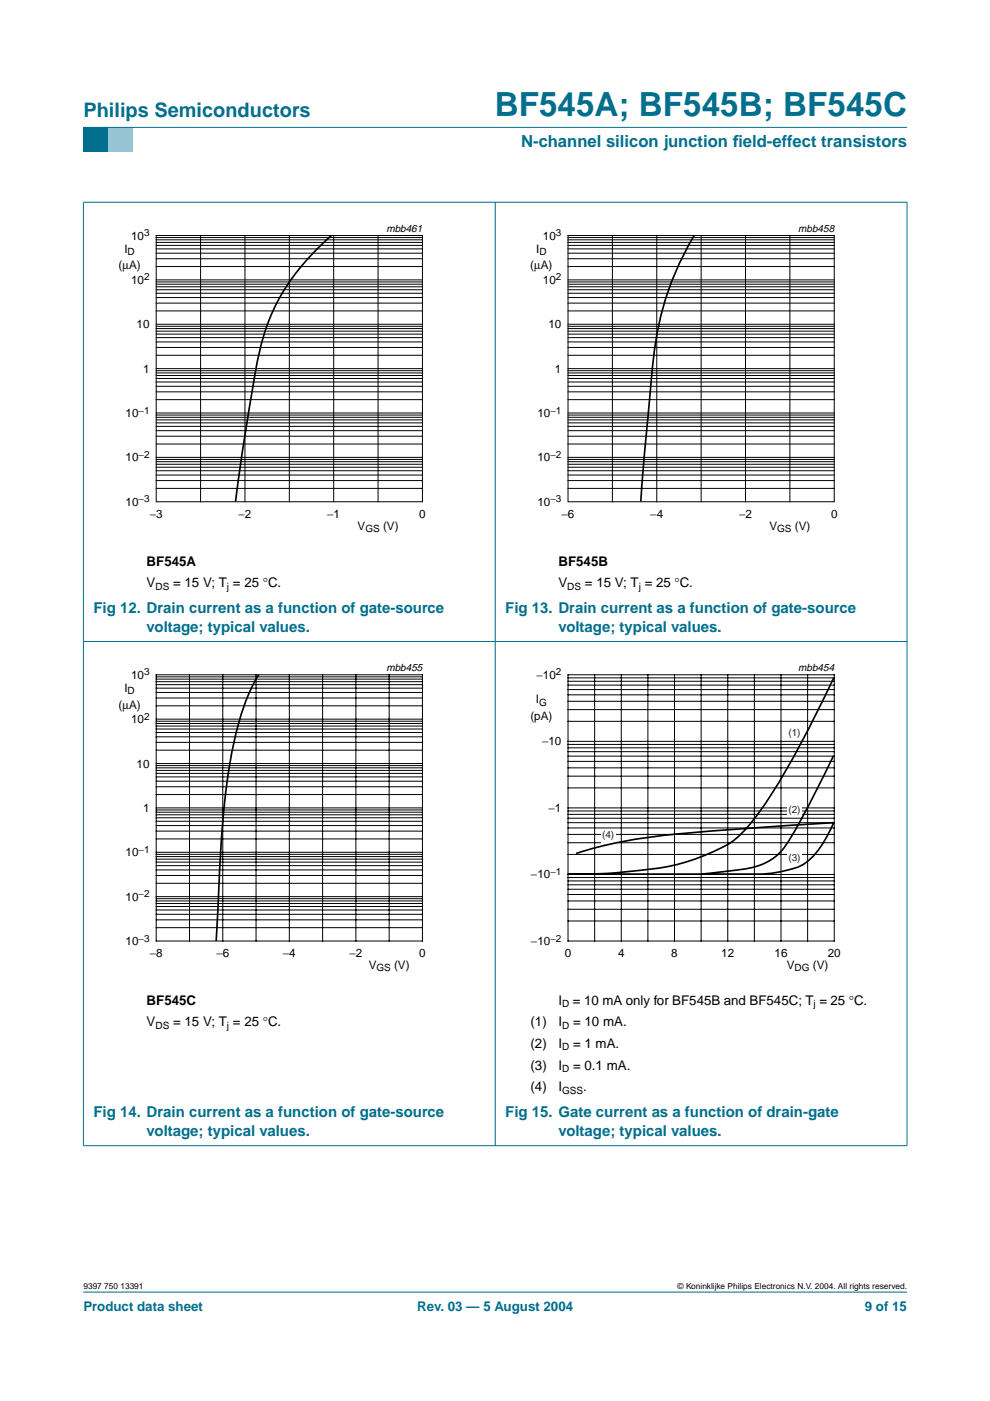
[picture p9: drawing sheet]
<svg xmlns="http://www.w3.org/2000/svg" width="210mm" height="297mm" viewBox="0 0 210 297" stroke-linecap="round" stroke-linejoin="round" font-family="sans-serif">
<path d="M17.7 273.9h174.6z" fill="#006e8c" stroke="#006e8c" stroke-width=".21"/>
<path d="M17.7 27h5.3v5.3h-5.3z" fill-rule="evenodd" fill="#006e8c"/>
<path d="M23 27h5.3v5.3h-5.3z" fill-rule="evenodd" fill="#96c4d6"/>
<g fill="#006e8c" stroke="#006e8c" stroke-width=".21">
<path d="M17.7 27h174.6z"/>
<path d="M17.7 42.9v200z"/>
<path d="M105 42.8v200.2z"/>
<path d="M192.3 42.9v200z"/>
<path d="M17.6 42.9h174.8z"/>
<path d="M17.6 136h174.8z"/>
<path d="M17.6 242.9h174.8z"/>
</g>
<path d="M20.4 47.1h81.9v66.3h-81.9z" fill="none" stroke="#fff" stroke-width=".21"/>
<path d="M33.1 49.9v56.5M42.5 49.9v56.5M51.9 49.9v56.5M61.3 49.9v56.5M70.8 49.9v56.5M80.2 49.9v56.5M89.6 49.9v56.5" fill="none" stroke="#000" stroke-width=".21"/>
<g fill="#fff" stroke="#000" stroke-width=".21">
<path d="M33.1 106.4h56.5z"/>
<path d="M33.1 103.5h56.5z"/>
<path d="M33.1 101.9h56.5z"/>
<path d="M33.1 100.7h56.5z"/>
<path d="M33.1 99.8h56.5z"/>
<path d="M33.1 99.1h56.5z"/>
<path d="M33.1 98.4h56.5z"/>
<path d="M33.1 97.9h56.5z"/>
<path d="M33.1 97.4h56.5z"/>
<path d="M33.1 97h56.5z"/>
<path d="M33.1 94.1h56.5z"/>
<path d="M33.1 92.5h56.5z"/>
<path d="M33.1 91.3h56.5z"/>
<path d="M33.1 90.4h56.5z"/>
<path d="M33.1 89.7h56.5z"/>
<path d="M33.1 89h56.5z"/>
<path d="M33.1 88.5h56.5z"/>
<path d="M33.1 88h56.5z"/>
<path d="M33.1 87.6h56.5z"/>
<path d="M33.1 84.7h56.5z"/>
<path d="M33.1 83.1h56.5z"/>
<path d="M33.1 81.9h56.5z"/>
<path d="M33.1 81h56.5z"/>
<path d="M33.1 80.2h56.5z"/>
<path d="M33.1 79.6h56.5z"/>
<path d="M33.1 79.1h56.5z"/>
<path d="M33.1 78.6h56.5z"/>
<path d="M33.1 78.2h56.5z"/>
<path d="M33.1 75.3h56.5z"/>
<path d="M33.1 73.7h56.5z"/>
<path d="M33.1 72.5h56.5z"/>
<path d="M33.1 71.6h56.5z"/>
<path d="M33.1 70.8h56.5z"/>
<path d="M33.1 70.2h56.5z"/>
<path d="M33.1 69.7h56.5z"/>
<path d="M33.1 69.2h56.5z"/>
<path d="M33.1 68.8h56.5z"/>
<path d="M33.1 65.9h56.5z"/>
<path d="M33.1 64.3h56.5z"/>
<path d="M33.1 63.1h56.5z"/>
<path d="M33.1 62.2h56.5z"/>
<path d="M33.1 61.4h56.5z"/>
<path d="M33.1 60.8h56.5z"/>
<path d="M33.1 60.3h56.5z"/>
<path d="M33.1 59.8h56.5z"/>
<path d="M33.1 59.3h56.5z"/>
<path d="M33.1 56.5h56.5z"/>
<path d="M33.1 54.9h56.5z"/>
<path d="M33.1 53.7h56.5z"/>
<path d="M33.1 52.8h56.5z"/>
<path d="M33.1 52h56.5z"/>
<path d="M33.1 51.4h56.5z"/>
<path d="M33.1 50.8h56.5z"/>
<path d="M33.1 50.4h56.5z"/>
<path d="M33.1 49.9h56.5z"/>
</g>
<path d="M70.2 49.9a45.5 45.5 0 0 0-14.1 20.6 153.7 153.7 0 0 0-3.8 19.4l-2.4 16.4" fill="none" stroke="#000" stroke-width=".35"/>
<path d="M107.7 47.1h81.9v66.3h-81.9z" fill="none" stroke="#fff" stroke-width=".21"/>
<path d="M120.4 49.9v56.5M129.8 49.9v56.5M139.2 49.9v56.5M148.7 49.9v56.5M158.1 49.9v56.5M167.5 49.9v56.5M176.9 49.9v56.5" fill="none" stroke="#000" stroke-width=".21"/>
<g fill="#fff" stroke="#000" stroke-width=".21">
<path d="M120.4 106.4h56.5z"/>
<path d="M120.4 103.5h56.5z"/>
<path d="M120.4 101.9h56.5z"/>
<path d="M120.4 100.7h56.5z"/>
<path d="M120.4 99.8h56.5z"/>
<path d="M120.4 99.1h56.5z"/>
<path d="M120.4 98.4h56.5z"/>
<path d="M120.4 97.9h56.5z"/>
<path d="M120.4 97.4h56.5z"/>
<path d="M120.4 97h56.5z"/>
<path d="M120.4 94.1h56.5z"/>
<path d="M120.4 92.5h56.5z"/>
<path d="M120.4 91.3h56.5z"/>
<path d="M120.4 90.4h56.5z"/>
<path d="M120.4 89.7h56.5z"/>
<path d="M120.4 89h56.5z"/>
<path d="M120.4 88.5h56.5z"/>
<path d="M120.4 88h56.5z"/>
<path d="M120.4 87.6h56.5z"/>
<path d="M120.4 84.7h56.5z"/>
<path d="M120.4 83.1h56.5z"/>
<path d="M120.4 81.9h56.5z"/>
<path d="M120.4 81h56.5z"/>
<path d="M120.4 80.2h56.5z"/>
<path d="M120.4 79.6h56.5z"/>
<path d="M120.4 79.1h56.5z"/>
<path d="M120.4 78.6h56.5z"/>
<path d="M120.4 78.2h56.5z"/>
<path d="M120.4 75.3h56.5z"/>
<path d="M120.4 73.7h56.5z"/>
<path d="M120.4 72.5h56.5z"/>
<path d="M120.4 71.6h56.5z"/>
<path d="M120.4 70.8h56.5z"/>
<path d="M120.4 70.2h56.5z"/>
<path d="M120.4 69.7h56.5z"/>
<path d="M120.4 69.2h56.5z"/>
<path d="M120.4 68.8h56.5z"/>
<path d="M120.4 65.9h56.5z"/>
<path d="M120.4 64.3h56.5z"/>
<path d="M120.4 63.1h56.5z"/>
<path d="M120.4 62.2h56.5z"/>
<path d="M120.4 61.4h56.5z"/>
<path d="M120.4 60.8h56.5z"/>
<path d="M120.4 60.3h56.5z"/>
<path d="M120.4 59.8h56.5z"/>
<path d="M120.4 59.3h56.5z"/>
<path d="M120.4 56.5h56.5z"/>
<path d="M120.4 54.9h56.5z"/>
<path d="M120.4 53.7h56.5z"/>
<path d="M120.4 52.8h56.5z"/>
<path d="M120.4 52h56.5z"/>
<path d="M120.4 51.4h56.5z"/>
<path d="M120.4 50.8h56.5z"/>
<path d="M120.4 50.4h56.5z"/>
<path d="M120.4 49.9h56.5z"/>
</g>
<path d="M147.2 49.9a64.1 64.1 0 0 0-9 29.6l-2.3 26.8M54.9 143a50.5 50.5 0 0 0-6.1 18.2 285.6 285.6 0 0 0-2.8 34.8l-.2 3.5" fill="none" stroke="#000" stroke-width=".35"/>
<path d="M20.4 140.2h81.9v66.4h-81.9zM107.7 140.2h81.9v66.4h-81.9z" fill="none" stroke="#fff" stroke-width=".21"/>
<g fill="none" stroke="#000" stroke-width=".21">
<path d="M33.1 143.1h56.5v56.4h-56.5zM33.1 159.1h56.5M33.1 157.4h56.5M33.1 156.2h56.5M33.1 155.3h56.5M33.1 154.6h56.5M33.1 153.9h56.5M33.1 153.4h56.5M33.1 152.9h56.5M33.1 152.5h56.5M33.1 149.6h56.5M33.1 148h56.5"/>
<path d="M33.1 146.8h56.5M33.1 145.9h56.5M33.1 145.2h56.5M33.1 144.5h56.5M33.1 144h56.5M33.1 143.5h56.5M40.2 143.1v56.4M47.2 143.1v56.4M54.3 143.1v56.4M61.3 143.1v56.4M68.4 143.1v56.4M75.5 143.1v56.4"/>
<path d="M82.5 143.1v56.4M120.4 143.1h56.5v56.4h-56.5zM120.4 152.9h56.5M120.4 159.4h56.5M120.4 158.6h56.5M120.4 157.8h56.5M120.4 157.2h56.5M120.4 150.5h56.5M120.4 148.7h56.5M120.4 147.3h56.5M120.4 146.2h56.5M120.4 145.3h56.5"/>
<path d="M120.4 144.4h56.5M120.4 143.7h56.5M126.1 143.1v56.4M131.7 143.1v56.4M137.4 143.1v56.4M143 143.1v56.4M148.7 143.1v56.4M154.3 143.1v56.4M159.9 143.1v56.4M165.6 143.1v56.4M171.2 143.1v56.4M33.1 177.9h56.5"/>
<path d="M33.1 176.2h56.5M33.1 175h56.5M33.1 174.1h56.5M33.1 173.4h56.5M33.1 172.8h56.5M33.1 172.2h56.5M33.1 171.7h56.5M33.1 171.3h56.5M33.1 168.5h56.5M33.1 166.8h56.5M33.1 165.6h56.5M33.1 164.7h56.5"/>
<path d="M33.1 164h56.5M33.1 163.3h56.5M33.1 162.8h56.5M33.1 162.3h56.5M33.1 161.9h56.5M120.4 171.3h56.5M120.4 162.8h56.5M120.4 178.7h56.5M120.4 176.9h56.5M120.4 175.5h56.5M120.4 174.4h56.5M120.4 173.5h56.5"/>
<path d="M120.4 172.7h56.5M120.4 171.9h56.5M120.4 167h56.5M120.4 164.6h56.5M120.4 161.4h56.5M120.4 160.3h56.5M33.1 196.7h56.5M33.1 195h56.5M33.1 193.9h56.5M33.1 192.9h56.5M33.1 192.2h56.5M33.1 191.6h56.5"/>
<path d="M33.1 191h56.5M33.1 190.5h56.5M33.1 190.1h56.5M33.1 187.3h56.5M33.1 185.6h56.5M33.1 184.4h56.5M33.1 183.5h56.5M33.1 182.8h56.5M33.1 182.2h56.5M33.1 181.6h56.5M33.1 181.1h56.5M33.1 180.7h56.5"/>
<path d="M120.4 191h56.5M120.4 195.3h56.5M120.4 192.8h56.5M120.4 189.7h56.5M120.4 188.5h56.5M120.4 187.6h56.5M120.4 186.8h56.5M120.4 186.1h56.5M120.4 185.4h56.5M120.4 181.2h56.5"/>
</g>
<g fill="#fff">
<path d="M166.9 180.4h3.1v2.6h-3.1z"/>
<path d="M127.4 176.3h3.1v2.7h-3.1z"/>
<path d="M166.9 170.2h3.1v2.7h-3.1z"/>
</g>
<path d="M176.8 143.7a196.9 196.9 0 0 1-15.3 27.8 25 25 0 0 1-7.4 7.7 45.4 45.4 0 0 1-19.2 5.4 100.7 100.7 0 0 1-14.5 .7h36.9a27.6 27.6 0 0 0 13-2 17 17 0 0 0 5.8-7.3l.6-1.5M176.7 160.3l-6.3 12.5a31.5 31.5 0 0 1-5.7 8.6 14.3 14.3 0 0 1-8.4 3.1l-7.6 .8M176.8 174.4l-12.7 .8a376.5 376.5 0 0 0-29.9 2.8 79.9 79.9 0 0 0-12 3" fill="none" stroke="#000" stroke-width=".35"/>
<text font-size="7.1" fill="#006e8c" x="104.9" y="24.7">BF545A; BF545B; BF545C</text>
<text font-size="4.2" fill="#006e8c" x="17.7" y="24.9">Philips Semiconductors</text>
<g font-size="3.5" fill="#006e8c">
<text x="110.5" y="31.1">N-channel silicon junction f</text>
<text x="155.4" y="31.1">ield-effect transistors</text>
</g>
<g font-size="3.2" fill="#006e8c">
<text x="19.8" y="130">Fig 12. Drain current as a function of gate-source</text>
<text x="107.1" y="130">Fig 13. Drain current as a function of gate-source</text>
<text x="31.1" y="133.9">voltage; typical values.</text>
<text x="118.4" y="133.9">voltage; typical values.</text>
<text x="19.8" y="236.9">Fig 14. Drain current as a function of gate-source</text>
<text x="107.1" y="236.9">Fig 15. Gate current as a function of drain-gate</text>
<text x="31.1" y="240.8">voltage; typical values.</text>
<text x="118.4" y="240.8">voltage; typical values.</text>
</g>
<g font-size="2.8">
<text x="31.1" y="119.9">BF545A</text>
<text x="118.4" y="119.9">BF545B</text>
<text x="31.1" y="124.5">V</text>
<text x="36.7" y="124.5">= 15 V; T = 25 °C.</text>
<text x="118.4" y="124.5">V</text>
<text x="124" y="124.5">= 15 V; T = 25 °C.</text>
<text x="31.1" y="213">BF545C</text>
<text x="118.4" y="213">I</text>
<text x="121.5" y="213">= 10 mA only for BF545B and BF545C; T = 25 °C.</text>
<text x="31.1" y="217.6">V</text>
<text x="36.7" y="217.6">= 15 V; T = 25 °C.</text>
<text x="112.5" y="217.6">(1)</text>
<text x="118.4" y="217.6">I</text>
<text x="121.5" y="217.6">= 10 mA.</text>
<text x="112.5" y="222.2">(2)</text>
<text x="112.5" y="226.8">(3)</text>
<text x="118.4" y="222.2">I</text>
<text x="118.4" y="226.8">I</text>
<text x="121.5" y="222.2">= 1 mA.</text>
<text x="121.5" y="226.8">= 0.1 mA.</text>
<text x="112.5" y="231.4">(4)</text>
<text x="118.4" y="231.4">I</text>
<text x="123.7" y="231.4">.</text>
</g>
<g font-size="2.8" fill="#006e8c">
<text x="17.7" y="278">Product data sheet</text>
<text x="88.5" y="278">Rev. 03 — 5 August 2004</text>
<text x="183.4" y="278">9 of 15</text>
</g>
<g font-size="2.5">
<text x="26.4" y="53.6">I</text>
<text x="27.8" y="50.8">10</text>
<text x="113.7" y="53.6">I</text>
<text x="115.1" y="50.8">10</text>
<text x="25.1" y="57.1">(µA)</text>
<text x="112.4" y="57.1">(µA)</text>
<text x="27.8" y="60.2">10</text>
<text x="115.1" y="60.2">10</text>
<text x="29" y="69.6">10</text>
<text x="116.3" y="69.6">10</text>
<text x="30.3" y="79">1</text>
<text x="117.7" y="79">1</text>
<text x="26.6" y="88.4">10</text>
<text x="113.9" y="88.4">10</text>
<text x="26.6" y="97.8">10</text>
<text x="113.9" y="97.8">10</text>
<text x="26.6" y="107.2">10</text>
<text x="113.9" y="107.2">10</text>
<text x="31.8" y="109.8">−3</text>
<text x="50.6" y="109.8">−2</text>
<text x="69.4" y="109.8">−1</text>
<text x="75.8" y="112.3">V</text>
<text x="81.2" y="112.3">(V)</text>
<text x="88.9" y="109.8">0</text>
<text x="119.1" y="109.8">−6</text>
<text x="137.9" y="109.8">−4</text>
<text x="156.7" y="109.8">−2</text>
<text x="163.1" y="112.3">V</text>
<text x="168.5" y="112.3">(V)</text>
<text x="176.2" y="109.8">0</text>
<text x="27.8" y="143.9">10</text>
<text x="113.7" y="143.9">−10</text>
<text x="26.4" y="146.7">I</text>
<text x="113.6" y="149.1">I</text>
<text x="25.1" y="150.2">(µA)</text>
<text x="27.8" y="153.3">10</text>
<text x="112.5" y="152.6">(pA)</text>
<text x="114.9" y="158">−10</text>
<text x="29" y="162.7">10</text>
<text x="30.3" y="172.1">1</text>
<text x="116.3" y="172.1">−1</text>
<text x="26.6" y="181.5">10</text>
<text x="26.6" y="191">10</text>
<text x="112.6" y="186.2">−10</text>
<text x="26.6" y="200.4">10</text>
<text x="31.8" y="202.9">−8</text>
<text x="45.9" y="202.9">−6</text>
<text x="60" y="202.9">−4</text>
<text x="74.1" y="202.9">−2</text>
<text x="88.9" y="202.9">0</text>
<text x="112.6" y="200.4">−10</text>
<text x="119.7" y="202.9">0</text>
<text x="131" y="202.9">4</text>
<text x="142.3" y="202.9">8</text>
<text x="152.9" y="202.9">12</text>
<text x="164.2" y="202.9">16</text>
<text x="175.5" y="202.9">20</text>
<text x="78.2" y="205.4">V</text>
<text x="83.6" y="205.4">(V)</text>
<text x="166.8" y="205.4">V</text>
<text x="172.3" y="205.4">(V)</text>
</g>
<g font-size="2.2">
<text x="81.9" y="49.1">mbb461</text>
<text x="169.3" y="49.1">mbb458</text>
<text x="81.9" y="142.2">mbb455</text>
<text x="169.3" y="142.2">mbb454</text>
</g>
<g font-size="2.1">
<text x="30.5" y="50">3</text>
<text x="117.8" y="50">3</text>
<text x="27.1" y="54.1">D</text>
<text x="30.5" y="59.4">2</text>
<text x="114.4" y="54.1">D</text>
<text x="117.8" y="59.4">2</text>
<text x="29.4" y="87.7">−1</text>
<text x="116.7" y="87.7">−1</text>
<text x="29.4" y="97.1">−2</text>
<text x="116.7" y="97.1">−2</text>
<text x="29.4" y="106.5">−3</text>
<text x="116.7" y="106.5">−3</text>
<text x="77.5" y="112.8">GS</text>
<text x="164.8" y="112.8">GS</text>
<text x="33" y="125">DS</text>
<text x="48.1" y="125">j</text>
<text x="120.3" y="125">DS</text>
<text x="135.4" y="125">j</text>
<text x="30.5" y="143.2">3</text>
<text x="117.8" y="143.2">2</text>
<text x="27.1" y="147.2">D</text>
<text x="114.3" y="149.6">G</text>
<text x="30.5" y="152.6">2</text>
<text x="29.4" y="180.8">−1</text>
<text x="116.7" y="185.5">−1</text>
<text x="29.4" y="190.2">−2</text>
<text x="29.4" y="199.6">−3</text>
<text x="116.7" y="199.6">−2</text>
<text x="79.8" y="205.9">GS</text>
<text x="168.5" y="205.9">DG</text>
<text x="119.2" y="213.5">D</text>
<text x="172.5" y="213.5">j</text>
<text x="33" y="218.1">DS</text>
<text x="48.1" y="218.1">j</text>
<text x="119.2" y="218.1">D</text>
<text x="119.2" y="222.7">D</text>
<text x="119.2" y="227.3">D</text>
<text x="119.2" y="231.9">GSS</text>
</g>
<g font-size="2.1" fill="#231f20">
<text x="167.2" y="156.1">(1)</text>
<text x="167.2" y="172.3">(2)</text>
<text x="127.7" y="177.7">(4)</text>
<text x="167.2" y="182.6">(3)</text>
</g>
<g font-size="1.8">
<text x="17.7" y="273.4">9397 750 13391</text>
<text x="143.7" y="273.4">© Koninklijke Philips Electronics N.V. 2004. All rights reserved.</text>
</g>
</svg>
